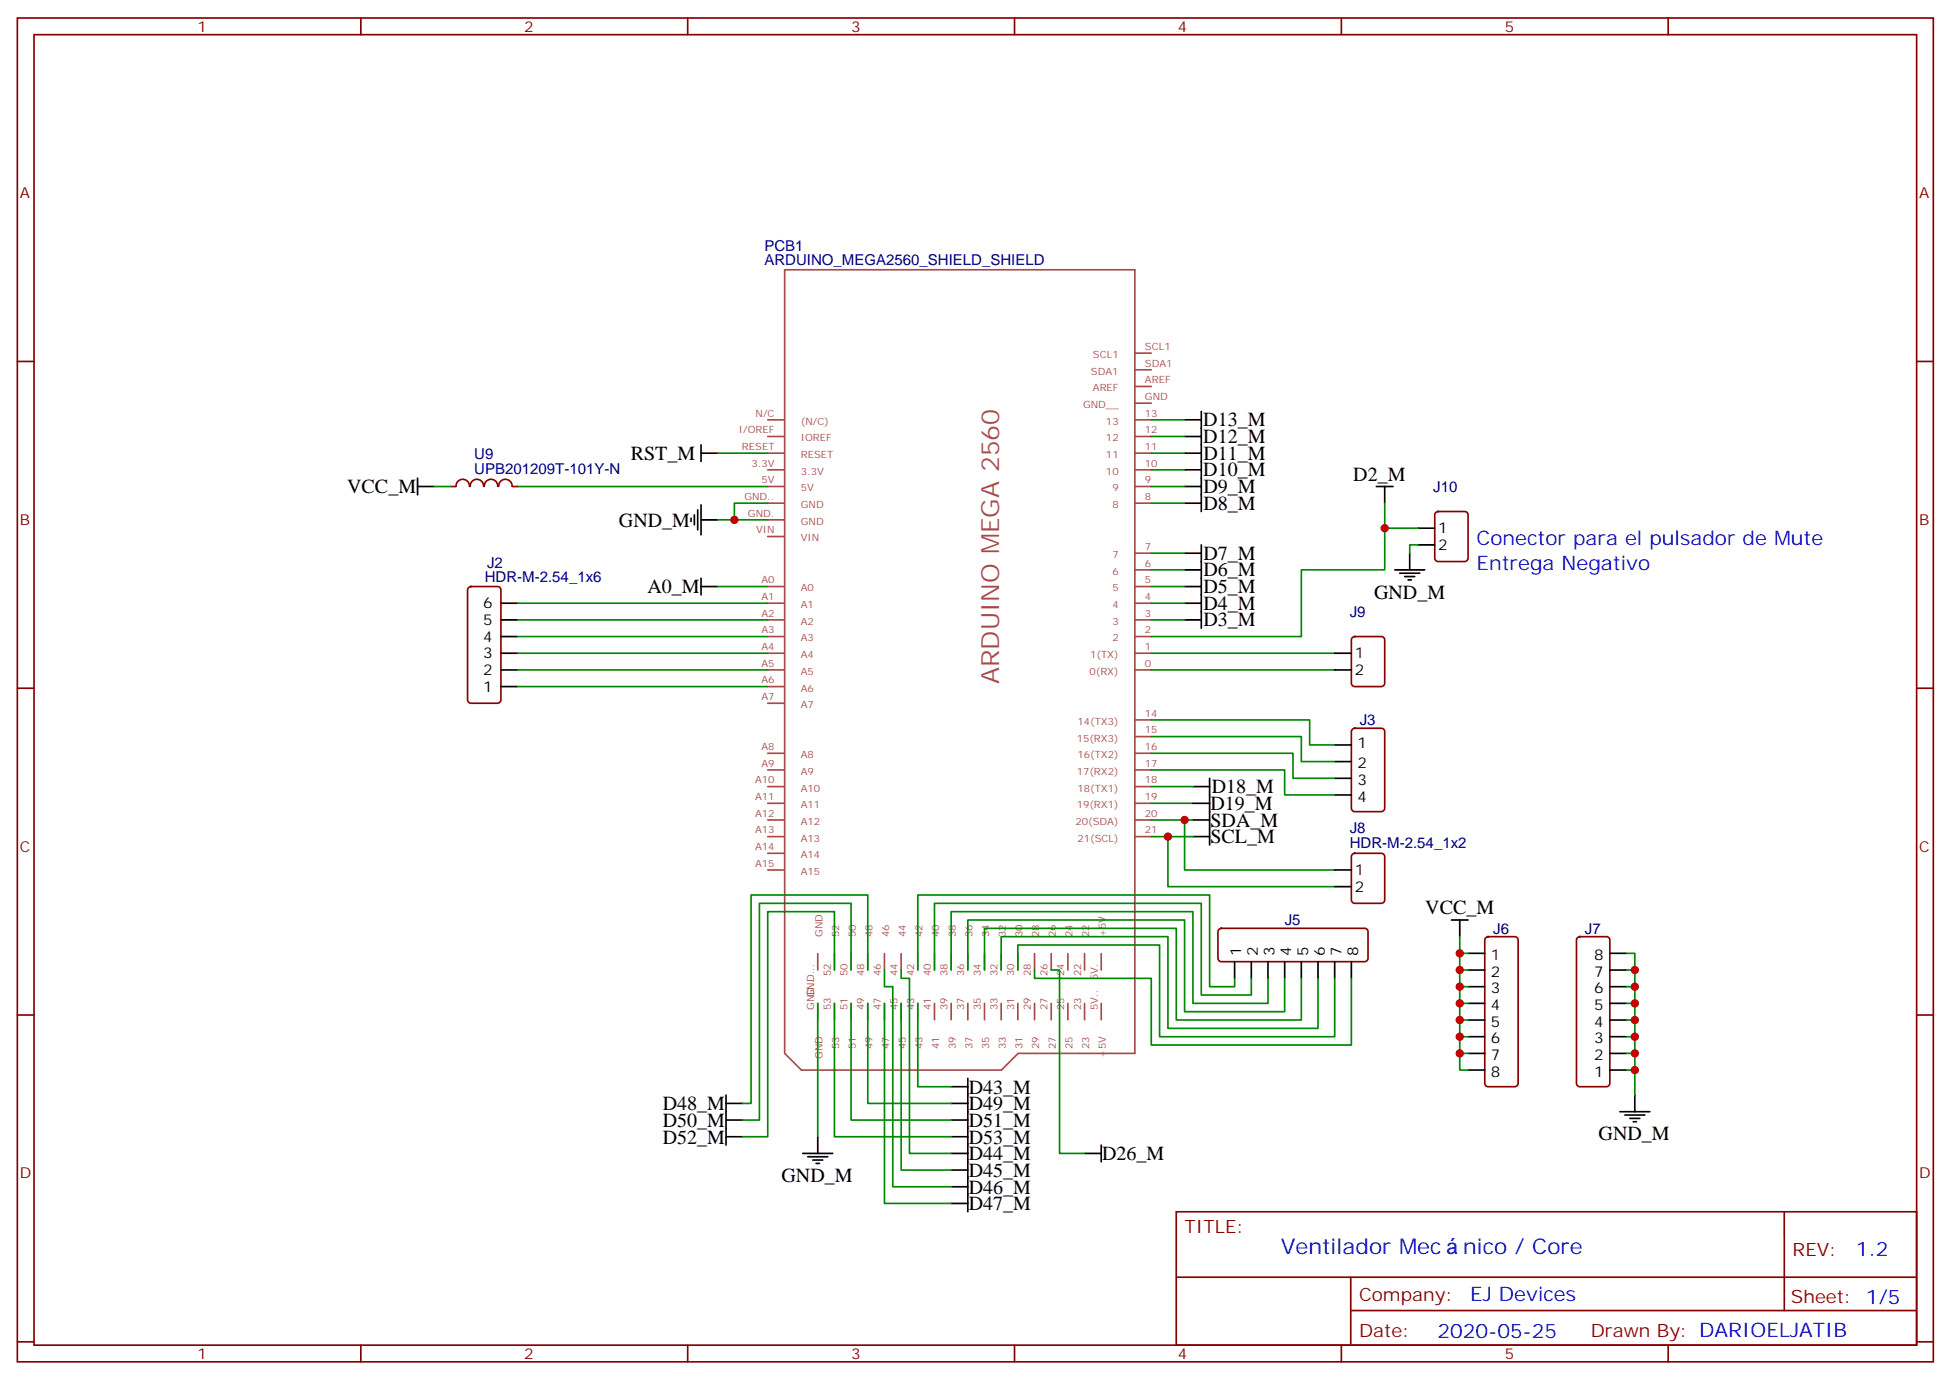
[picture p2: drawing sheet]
<svg xmlns="http://www.w3.org/2000/svg" width="413mm" height="292mm" viewBox="0 0 413 292" stroke-linecap="round" stroke-linejoin="round" font-family="sans-serif">
<g fill="none" stroke="#870000" stroke-width=".35">
<path d="M3.7 3.8h405.3v284.3h-405.3zM7.2 7.3h398.3v277.3h-398.3zM76.3 3.8v3.5M145.5 3.8v3.5M214.6 3.8v3.5M283.8 3.8v3.5M352.9 3.8v3.5M3.7 76.5h3.5M405.5 76.5h3.5M99.3 102.9a1.41 1.41 0 0 0-1.4-1.5 1.41 1.41 0 0 0-1.4 1.5h-1.1M99.5 102.9a1.41 1.41 0 0 1 1.4-1.5 1.41 1.41 0 0 1 1.4 1.5M102.5 102.9a1.41 1.41 0 0 1 1.4-1.5 1.41 1.41 0 0 1 1.4 1.5"/>
<path d="M105.5 102.9a1.41 1.41 0 0 1 1.4-1.5 1.41 1.41 0 0 1 1.4 1.5M108.4 102.9h1.1M303.8 108.4l.4-.2h5.7a.71 .71 0 0 1 .7 .7v9.2a.76 .76 0 0 1-.7 .7h-5.7a.76 .76 0 0 1-.7-.7v-9.2zM99.2 124.3l.4-.2h5.7a.71 .71 0 0 1 .7 .7v23.3a.76 .76 0 0 1-.7 .7h-5.7a.76 .76 0 0 1-.7-.7v-23.3zM286.1 134.9l.5-.2h5.6a.71 .71 0 0 1 .7 .7v9.2a.76 .76 0 0 1-.7 .7h-5.6a.76 .76 0 0 1-.7-.7v-9.2zM3.7 145.6h3.5M286.1 154.3l.5-.2h5.6a.71 .71 0 0 1 .7 .7v16.2a.76 .76 0 0 1-.7 .7h-5.6a.76 .76 0 0 1-.7-.7v-16.2zM405.5 145.6h3.5M257.9 196.6l.5-.2h30.3a.71 .71 0 0 1 .7 .7v5.7a.76 .76 0 0 1-.7 .7h-30.3a.76 .76 0 0 1-.7-.7v-5.7zM286.1 180.8l.5-.2h5.6a.71 .71 0 0 1 .7 .7v9.1a.76 .76 0 0 1-.7 .7h-5.6a.76 .76 0 0 1-.7-.7v-9.1zM314.3 198.4l.5-.2h5.7a.71 .71 0 0 1 .7 .7v30.3a.76 .76 0 0 1-.7 .7h-5.7a.76 .76 0 0 1-.7-.7v-30.3zM333.8 198.4l.4-.2h5.7a.71 .71 0 0 1 .7 .7v30.3a.76 .76 0 0 1-.7 .7h-5.7a.76 .76 0 0 1-.7-.7v-30.3z"/>
<path d="M3.7 214.8h3.5M405.5 214.8h3.5M248.8 256.4h156.7v28.2h-156.7zM377.5 256.4v20.9M248.9 270.2h156.5M285.8 277.3h119.6M285.8 270.2v14.2M3.7 283.9h3.5M76.3 284.6v3.5M145.5 284.6v3.5M214.6 284.6v3.5M283.8 284.6v3.5"/>
<path d="M352.9 284.6v3.5M405.5 283.9h3.5"/>
</g>
<g fill="none" stroke="#a64a4a" stroke-width=".35">
<path d="M166 57.1h74.1v165.8h-24.7l-3.5 3.5h-42.4l-3.5-3.5zM240.1 74.7h3.5M240.1 78.2h3.5M162.4 88.8h3.5M162.4 92.4h3.5M162.4 95.9h3.5M162.4 99.4h3.5M240.1 81.8h3.5M240.1 85.3h3.5M240.1 88.8h3.5M240.1 92.4h3.5M240.1 95.9h3.5"/>
<path d="M240.1 99.4h3.5M162.4 102.9h3.5M162.4 106.5h3.5M162.4 113.5h3.5M162.4 110h3.5M240.1 102.9h3.5M240.1 106.5h3.5M240.1 117.1h3.5M162.4 124.1h3.5M162.4 127.6h3.5M162.4 131.2h3.5M162.4 134.7h3.5"/>
<path d="M162.4 138.2h3.5M240.1 120.6h3.5M240.1 124.1h3.5M240.1 127.6h3.5M240.1 131.2h3.5M240.1 134.7h3.5M240.1 138.2h3.5M162.4 141.7h3.5M162.4 159.4h3.5M162.4 145.3h3.5M162.4 148.8h3.5M240.1 141.7h3.5"/>
<path d="M240.1 152.3h3.5M240.1 155.9h3.5M240.1 159.4h3.5M162.4 162.9h3.5M162.4 166.4h3.5M162.4 170h3.5M162.4 173.5h3.5M162.4 177h3.5M240.1 162.9h3.5M240.1 166.4h3.5M240.1 170h3.5M240.1 173.5h3.5"/>
<path d="M240.1 177h3.5M162.4 184.1h3.5M162.4 180.6h3.5M173 201.8v3.4M173 212.3v3.5M176.5 201.8v3.4M176.5 212.3v3.5M180.1 201.8v3.4M180.1 212.3v3.5M183.6 201.8v3.4M183.6 212.3v3.5M187.1 201.8v3.4"/>
<path d="M187.1 212.3v3.5M190.6 201.8v3.4M190.6 212.3v3.5M194.2 201.8v3.4M194.2 212.3v3.5M197.7 201.8v3.4M197.7 212.3v3.5M201.2 201.8v3.4M201.2 212.3v3.5M204.8 201.8v3.4M204.8 212.3v3.5M208.3 201.8v3.4"/>
<path d="M208.3 212.3v3.5M211.8 201.8v3.4M211.8 212.3v3.5M215.3 201.8v3.4M215.3 212.3v3.5M218.9 201.8v3.4M218.9 212.3v3.5M222.4 201.8v3.4M222.4 212.3v3.5M225.9 201.8v3.4M225.9 212.3v3.5M229.4 201.8v3.4"/>
<path d="M229.4 212.3v3.5M233 201.8v3.4M233 212.3v3.5"/>
</g>
<g fill="none" stroke="#000" stroke-width=".35">
<path d="M148.3 95.9h3.5M148.3 94.1v3.5M250.6 88.8h3.5M250.6 92.4h3.5M250.6 95.9h3.5M250.6 99.4h3.5M254.1 87.1v21.1M88.3 102.9h3.6M88.3 101.2v3.5M146.2 109.6v.7M146.9 108.9v2.2M147.6 107.9v4.2"/>
<path d="M148.3 110h3.5M148.3 106.8v6.4M250.6 117.1h3.5M250.6 102.9h3.5M250.6 106.5h3.5M254.1 115.3v17.6M291.2 102.9h3.5M292.9 102.9v3.6M298.2 117.1v3.5M300 111.8h3.5M300 115.3h3.5M106 131.2h3.5"/>
<path d="M106 127.6h3.5M106 138.2h3.5M106 134.7h3.5M148.3 124.1h3.5M148.3 122.3v3.6M250.6 120.6h3.5M250.6 131.2h3.5M250.6 124.1h3.5M250.6 127.6h3.5M282.4 138.2h3.5M295.1 120.6h6.3M296.1 121.3h4.3"/>
<path d="M297.2 122h2.1M297.9 122.7h.7M106 145.3h3.5M106 141.7h3.5M282.4 141.7h3.5M282.4 157.6h3.5M252.4 166.4h3.5M252.4 177h3.5M252.4 173.5h3.5M252.4 170h3.5M255.9 164.7v14.1M282.4 161.1h3.5"/>
<path d="M282.4 164.7h3.5M282.4 168.2h3.5M282.4 184.1h3.5M282.4 187.6h3.5M307.1 194.7h3.5M308.8 194.7v3.5M261.2 203.5v3.5M264.7 203.5v3.5M268.3 203.5v3.5M271.8 203.5v3.5M275.3 203.5v3.5M278.8 203.5v3.5"/>
<path d="M282.4 203.5v3.5M285.9 203.5v3.5M310.6 201.7h3.5M310.6 205.2h3.5M310.6 208.8h3.5M310.6 212.3h3.5M310.6 215.8h3.5M310.6 219.4h3.5M340.6 201.7h3.5M340.6 205.2h3.5M340.6 208.8h3.5M340.6 212.3h3.5"/>
<path d="M340.6 215.8h3.5M340.6 219.4h3.5M153.6 237h3.5M153.6 231.7v10.6M153.6 233.5h3.5M201.2 237h3.6M201.2 233.5h3.6M201.2 229.9h3.6M204.8 228.2v28.2M310.6 222.9h3.5M310.6 226.4h3.5M340.6 222.9h3.5"/>
<path d="M340.6 226.4h3.5M342.7 235.2h6.3M343.7 235.9h4.3M344.8 236.6h2.1M345.5 237.3h.7M345.9 231.7v3.5M153.6 240.5h3.5M169.8 244.1h6.4M170.9 244.8h4.2M171.9 245.5h2.2M172.6 246.2h.8M173 240.5v3.6"/>
<path d="M201.2 240.5h3.6M201.2 244.1h3.6M201.2 247.6h3.6M201.2 251.1h3.6M201.2 254.6h3.6M229.4 244.1h3.6M233 242.3v3.5"/>
</g>
<g fill="none" stroke="#008700" stroke-width=".35">
<path d="M151.8 95.9h10.6M243.6 99.4h7M243.6 95.9h7M243.6 92.4h7M243.6 88.8h7M91.9 102.9h3.5M109.5 102.9h52.9M151.8 110h10.6M162.4 106.5h-7v3.5M243.6 117.1h7M243.6 106.5h7M243.6 102.9h7"/>
<path d="M292.9 106.5v14.1h-17.6v14.1h-31.7M292.9 111.8h7.1M300 115.3h-1.8v1.8M109.5 127.6h52.9M109.5 131.2h52.9M109.5 134.7h52.9M109.5 138.2h52.9M151.8 124.1h10.6M243.6 124.1h7M243.6 120.6h7M243.6 127.6h7M243.6 131.2h7"/>
<path d="M243.6 138.2h38.8M109.5 141.7h52.9M109.5 145.3h52.9M243.6 152.3h33.5v5.3h5.3M243.6 155.9h31.7v5.2h7.1M243.6 159.4h29.9v5.3h8.9M243.6 141.7h38.8M243.6 162.9h28.2v5.3h10.6M243.6 173.5h8.8M243.6 177h8.8M243.6 170h8.8M243.6 166.4h8.8"/>
<path d="M247.1 177v10.6h35.3M250.6 173.5v10.6h31.8M308.8 198.2v28.2h1.8M173 212.3v28.2M176.5 205.2v-12.3h-14.1v47.6h-5.3M176.5 212.3v28.2h24.7M180.1 205.2v-14.1h-19.4v45.9h-3.6M180.1 212.3v24.7h21.1M183.6 205.2v-15.8h-24.7v44.1h-1.8M183.6 212.3v21.2h17.6M187.1 205.2v3.6h1.8v42.3h12.3M187.1 212.3v42.3h14.1"/>
<path d="M190.6 205.2v1.8h1.8v37.1h8.8M190.6 212.3v35.3h10.6M194.2 212.3v17.6h7M194.2 205.2v-15.8h61.7v19.4h5.3v-1.8M197.7 205.2v-14.1h56.4v19.4h10.6v-3.5M201.2 205.2v-12.3h51.2v19.4h15.9v-5.3M204.8 205.2v-10.5h45.8v19.4h21.2v-7.1M208.3 205.2v-8.8h40.5v19.4h26.5v-8.8M211.8 205.2v-7h35.3v19.4h31.7v-10.6M215.3 205.2v-5.2h30v19.4h37.1v-12.4M218.9 205.2v1.8h24.7v14.1h42.3v-14.1M222.4 205.2h1.8v38.9h5.2"/>
<path d="M308.8 201.7h1.8M308.8 205.2h1.8M308.8 208.8h1.8M308.8 212.3h1.8M308.8 215.8h1.8M308.8 219.4h1.8M344.1 201.7h1.8v30M344.1 205.2h1.8M344.1 208.8h1.8M344.1 212.3h1.8M344.1 215.8h1.8M344.1 219.4h1.8"/>
<path d="M308.8 222.9h1.8M344.1 222.9h1.8M344.1 226.4h1.8"/>
</g>
<g fill="#c00">
<circle cx="292.9" cy="111.8" r=".88"/>
<circle cx="345.9" cy="205.2" r=".88"/>
<circle cx="345.9" cy="212.3" r=".88"/>
<circle cx="345.9" cy="219.4" r=".88"/>
<circle cx="345.9" cy="226.4" r=".88"/>
<circle cx="308.8" cy="222.9" r=".88"/>
<circle cx="308.8" cy="215.8" r=".88"/>
<circle cx="308.8" cy="208.8" r=".88"/>
<circle cx="308.8" cy="201.7" r=".88"/>
<circle cx="250.6" cy="173.5" r=".88"/>
<circle cx="155.4" cy="110" r=".88"/>
<circle cx="247.1" cy="177" r=".88"/>
<circle cx="308.8" cy="205.2" r=".88"/>
<circle cx="308.8" cy="212.3" r=".88"/>
<circle cx="308.8" cy="219.4" r=".88"/>
<circle cx="345.9" cy="222.9" r=".88"/>
<circle cx="345.9" cy="215.8" r=".88"/>
<circle cx="345.9" cy="208.8" r=".88"/>
</g>
<text font-size="5.3" fill="#a54b4b" x="211.4" y="144.8" transform="rotate(-90 211.4 144.8)">ARDUINO MEGA 2560</text>
<g font-size="4.6" fill="#00f">
<text x="270.9" y="265.4">Ventilador Mec</text>
<text x="309.5" y="265.4">nico / Core</text>
</g>
<g font-size="4.2">
<text x="254.6" y="90.2">D13_M</text>
<text x="254.6" y="93.7">D12_M</text>
<text x="133.4" y="97.3">RST_M</text>
<text x="254.6" y="100.8">D10_M</text>
<text x="254.6" y="97.3">D11_M</text>
<text x="286.3" y="101.9">D2_M</text>
<text x="73.5" y="104.4">VCC_M</text>
<text x="254.6" y="104.3">D9_M</text>
<text x="254.6" y="107.9">D8_M</text>
<text x="130.9" y="111.4">GND_M</text>
<text x="254.6" y="118.4">D7_M</text>
<text x="137" y="125.5">A0_M</text>
<text x="254.6" y="122">D6_M</text>
<text x="254.6" y="125.5">D5_M</text>
<text x="254.6" y="129">D4_M</text>
<text x="290.7" y="126.7">GND_M</text>
<text x="254.6" y="132.5">D3_M</text>
<text x="256.3" y="167.8">D18_M</text>
<text x="256.1" y="171.4">D19_M</text>
<text x="256.1" y="178.4">SCL_M</text>
<text x="256.1" y="174.9">SDA_M</text>
<text x="301.5" y="193.5">VCC_M</text>
<text x="204.9" y="231.4">D43_M</text>
<text x="140.2" y="238.4">D50_M</text>
<text x="140.2" y="234.9">D48_M</text>
<text x="204.9" y="238.4">D51_M</text>
<text x="204.9" y="234.9">D49_M</text>
<text x="140.2" y="242">D52_M</text>
<text x="204.9" y="242">D53_M</text>
<text x="204.9" y="245.5">D44_M</text>
<text x="233.2" y="245.5">D26_M</text>
<text x="338.2" y="241.3">GND_M</text>
<text x="165.3" y="250.1">GND_M</text>
<text x="204.9" y="249">D45_M</text>
<text x="204.9" y="252.5">D46_M</text>
<text x="204.9" y="256.1">D47_M</text>
</g>
<g font-size="4.2" fill="#00f">
<text x="312.3" y="115.3">Conector para el pulsador de Mute</text>
<text x="312.3" y="120.6">Entrega Negativo</text>
<text x="392.6" y="265.7">1.2</text>
<text x="311" y="275.2">EJ Devices</text>
<text x="304.1" y="283">2020-05-25</text>
</g>
<g font-size="3.9" fill="#800">
<text x="250.6" y="261">TITLE:</text>
<text x="379.2" y="265.7">REV:</text>
<text x="287.5" y="275.2">Company:</text>
<text x="378.9" y="275.8">Sheet: 1/5</text>
<text x="287.5" y="282.9">Date:</text>
<text x="336.6" y="282.9">Drawn By: DARIOELJATIB</text>
</g>
<g font-size="3.2" fill="#800">
<text x="41.8" y="6.8">1</text>
<text x="110.9" y="6.8">2</text>
<text x="180.1" y="6.8">3</text>
<text x="249.2" y="6.8">4</text>
<text x="318.3" y="6.8">5</text>
<text x="4.2" y="41.9">A</text>
<text x="406" y="41.9">A</text>
<text x="4.2" y="111.1">B</text>
<text x="406" y="111.1">B</text>
<text x="4.2" y="180.2">C</text>
<text x="406" y="180.2">C</text>
<text x="4.2" y="249.3">D</text>
<text x="406" y="249.3">D</text>
<text x="41.8" y="287.6">1</text>
<text x="110.9" y="287.6">2</text>
<text x="180.1" y="287.6">3</text>
<text x="249.2" y="287.6">4</text>
<text x="318.3" y="287.6">5</text>
</g>
<g font-size="3.2" fill="#000080">
<text x="161.7" y="53.1">PCB1</text>
<text x="161.7" y="56">ARDUINO_MEGA2560_SHIELD_SHIELD</text>
<text x="100.3" y="100.4">UPB201209T-101Y-N</text>
<text x="100.3" y="97.2">U9</text>
<text x="303.2" y="104">J10</text>
<text x="102.6" y="123">HDR-M-2.54_1x6</text>
<text x="103" y="120.1">J2</text>
<text x="285.6" y="130.5">J9</text>
<text x="287.7" y="153.5">J3</text>
<text x="285.6" y="179.5">HDR-M-2.54_1x2</text>
<text x="285.6" y="176.3">J8</text>
<text x="271.8" y="195.8">J5</text>
<text x="315.9" y="197.6">J6</text>
<text x="335.3" y="197.6">J7</text>
</g>
<g font-size="3.2">
<text x="304.2" y="112.8">1</text>
<text x="304.2" y="116.3">2</text>
<text x="102.2" y="128.7">6</text>
<text x="102.2" y="135.7">4</text>
<text x="102.2" y="132.2">5</text>
<text x="102.2" y="142.8">2</text>
<text x="102.2" y="139.3">3</text>
<text x="286.6" y="139.3">1</text>
<text x="286.6" y="142.8">2</text>
<text x="102.2" y="146.3">1</text>
<text x="287.2" y="158.3">1</text>
<text x="287.2" y="162.6">2</text>
<text x="287.2" y="166.1">3</text>
<text x="287.2" y="169.6">4</text>
<text x="286.6" y="185.1">1</text>
<text x="286.6" y="188.7">2</text>
<text x="262.6" y="202.2" transform="rotate(-90 262.6 202.2)">1</text>
<text x="266.1" y="202.2" transform="rotate(-90 266.1 202.2)">2</text>
<text x="269.7" y="202.2" transform="rotate(-90 269.7 202.2)">3</text>
<text x="273.2" y="202.2" transform="rotate(-90 273.2 202.2)">4</text>
<text x="276.7" y="202.2" transform="rotate(-90 276.7 202.2)">5</text>
<text x="280.2" y="202.2" transform="rotate(-90 280.2 202.2)">6</text>
<text x="283.8" y="202.2" transform="rotate(-90 283.8 202.2)">7</text>
<text x="287.3" y="202.2" transform="rotate(-90 287.3 202.2)">8</text>
<text x="315.4" y="203.1">1</text>
<text x="337.2" y="203.1">8</text>
<text x="315.4" y="206.7">2</text>
<text x="337.2" y="206.7">7</text>
<text x="315.4" y="210.2">3</text>
<text x="315.4" y="213.7">4</text>
<text x="337.2" y="213.7">5</text>
<text x="337.2" y="210.2">6</text>
<text x="315.4" y="217.2">5</text>
<text x="315.4" y="220.8">6</text>
<text x="337.2" y="220.8">3</text>
<text x="337.2" y="217.2">4</text>
<text x="315.4" y="224.3">7</text>
<text x="315.4" y="227.8">8</text>
<text x="337.2" y="227.8">1</text>
<text x="337.2" y="224.3">2</text>
</g>
<g font-size="2.1" fill="#a54b4b">
<text x="231.2" y="75.8">SCL1</text>
<text x="242.2" y="74">SCL1</text>
<text x="242.2" y="77.6">SDA1</text>
<text x="230.8" y="79.3">SDA1</text>
<text x="231.2" y="82.8">AREF</text>
<text x="242.2" y="81.1">AREF</text>
<text x="159.8" y="88.1">N/C</text>
<text x="169.4" y="89.9">(N/C)</text>
<text x="229.1" y="86.3">GND__</text>
<text x="234" y="89.9">13</text>
<text x="242.2" y="84.6">GND</text>
<text x="242.2" y="88.1">13</text>
<text x="156.3" y="91.7">I/OREF</text>
<text x="157" y="95.2">RESET</text>
<text x="169.4" y="93.4">IOREF</text>
<text x="234" y="93.4">12</text>
<text x="242.2" y="91.7">12</text>
<text x="242.2" y="95.2">11</text>
<text x="159" y="98.7">3.3V</text>
<text x="169.4" y="100.5">3.3V</text>
<text x="169.4" y="96.9">RESET</text>
<text x="234" y="96.9">11</text>
<text x="234" y="100.5">10</text>
<text x="242.2" y="98.7">10</text>
<text x="157.5" y="105.8">GND..</text>
<text x="161.1" y="102.2">5V</text>
<text x="169.4" y="107.5">GND</text>
<text x="169.4" y="104">5V</text>
<text x="235.3" y="104">9</text>
<text x="235.3" y="107.5">8</text>
<text x="242.2" y="102.2">9</text>
<text x="242.2" y="105.8">8</text>
<text x="158.2" y="109.3">GND.</text>
<text x="159.9" y="112.8">VIN</text>
<text x="169.4" y="111">GND</text>
<text x="169.4" y="114.6">VIN</text>
<text x="235.3" y="118.1">7</text>
<text x="242.2" y="116.4">7</text>
<text x="242.2" y="119.9">6</text>
<text x="161.1" y="123.4">A0</text>
<text x="169.4" y="125.1">A0</text>
<text x="235.3" y="121.6">6</text>
<text x="235.3" y="125.1">5</text>
<text x="242.2" y="123.4">5</text>
<text x="161.1" y="130.5">A2</text>
<text x="161.1" y="126.9">A1</text>
<text x="169.4" y="128.7">A1</text>
<text x="235.3" y="128.7">4</text>
<text x="242.2" y="126.9">4</text>
<text x="242.2" y="130.5">3</text>
<text x="161.1" y="137.5">A4</text>
<text x="161.1" y="134">A3</text>
<text x="169.4" y="135.7">A3</text>
<text x="169.4" y="132.2">A2</text>
<text x="235.3" y="132.2">3</text>
<text x="235.3" y="135.7">2</text>
<text x="242.2" y="134">2</text>
<text x="242.2" y="137.5">1</text>
<text x="161.1" y="141.1">A5</text>
<text x="169.4" y="142.8">A5</text>
<text x="169.4" y="139.3">A4</text>
<text x="230.5" y="142.8">0(RX)</text>
<text x="230.6" y="139.3">1(TX)</text>
<text x="242.2" y="141.1">0</text>
<text x="161.1" y="144.6">A6</text>
<text x="161.1" y="148.1">A7</text>
<text x="169.4" y="146.3">A6</text>
<text x="169.4" y="149.8">A7</text>
<text x="228" y="153.4">14(TX3)</text>
<text x="242.2" y="151.6">14</text>
<text x="242.2" y="155.2">15</text>
<text x="161.1" y="158.7">A8</text>
<text x="169.4" y="160.4">A8</text>
<text x="227.8" y="156.9">15(RX3)</text>
<text x="228" y="160.4">16(TX2)</text>
<text x="242.2" y="158.7">16</text>
<text x="159.7" y="165.7">A10</text>
<text x="161.1" y="162.2">A9</text>
<text x="169.4" y="167.5">A10</text>
<text x="169.4" y="164">A9</text>
<text x="227.8" y="164">17(RX2)</text>
<text x="228" y="167.5">18(TX1)</text>
<text x="242.2" y="162.2">17</text>
<text x="242.2" y="165.7">18</text>
<text x="159.7" y="172.8">A12</text>
<text x="159.7" y="169.3">A11</text>
<text x="169.4" y="171">A11</text>
<text x="227.8" y="171">19(RX1)</text>
<text x="242.2" y="169.3">19</text>
<text x="242.2" y="172.8">20</text>
<text x="159.7" y="179.9">A14</text>
<text x="159.7" y="176.3">A13</text>
<text x="169.4" y="178.1">A13</text>
<text x="169.4" y="174.5">A12</text>
<text x="227.5" y="174.5">20(SDA)</text>
<text x="228" y="178.1">21(SCL)</text>
<text x="242.2" y="176.3">21</text>
<text x="159.7" y="183.4">A15</text>
<text x="169.4" y="185.1">A15</text>
<text x="169.4" y="181.6">A14</text>
<text x="174" y="198.3" transform="rotate(-90 174 198.3)">GND</text>
<text x="177.5" y="198.3" transform="rotate(-90 177.5 198.3)">52</text>
<text x="181" y="198.3" transform="rotate(-90 181 198.3)">50</text>
<text x="184.6" y="198.3" transform="rotate(-90 184.6 198.3)">48</text>
<text x="188.1" y="198.3" transform="rotate(-90 188.1 198.3)">46</text>
<text x="191.6" y="198.3" transform="rotate(-90 191.6 198.3)">44</text>
<text x="195.2" y="198.3" transform="rotate(-90 195.2 198.3)">42</text>
<text x="198.7" y="198.3" transform="rotate(-90 198.7 198.3)">40</text>
<text x="202.2" y="198.3" transform="rotate(-90 202.2 198.3)">38</text>
<text x="205.7" y="198.3" transform="rotate(-90 205.7 198.3)">36</text>
<text x="209.3" y="198.3" transform="rotate(-90 209.3 198.3)">34</text>
<text x="212.8" y="198.3" transform="rotate(-90 212.8 198.3)">32</text>
<text x="216.3" y="198.3" transform="rotate(-90 216.3 198.3)">30</text>
<text x="219.9" y="198.3" transform="rotate(-90 219.9 198.3)">28</text>
<text x="223.4" y="198.3" transform="rotate(-90 223.4 198.3)">26</text>
<text x="226.9" y="198.3" transform="rotate(-90 226.9 198.3)">24</text>
<text x="230.4" y="198.3" transform="rotate(-90 230.4 198.3)">22</text>
<text x="234" y="198.3" transform="rotate(-90 234 198.3)">+5V</text>
<text x="175.8" y="206.5" transform="rotate(-90 175.8 206.5)">52</text>
<text x="179.3" y="206.5" transform="rotate(-90 179.3 206.5)">50</text>
<text x="182.8" y="206.5" transform="rotate(-90 182.8 206.5)">48</text>
<text x="186.4" y="206.5" transform="rotate(-90 186.4 206.5)">46</text>
<text x="189.9" y="206.5" transform="rotate(-90 189.9 206.5)">44</text>
<text x="193.4" y="206.5" transform="rotate(-90 193.4 206.5)">42</text>
<text x="196.9" y="206.5" transform="rotate(-90 196.9 206.5)">40</text>
<text x="200.5" y="206.5" transform="rotate(-90 200.5 206.5)">38</text>
<text x="204" y="206.5" transform="rotate(-90 204 206.5)">36</text>
<text x="207.5" y="206.5" transform="rotate(-90 207.5 206.5)">34</text>
<text x="211.1" y="206.5" transform="rotate(-90 211.1 206.5)">32</text>
<text x="214.6" y="206.5" transform="rotate(-90 214.6 206.5)">30</text>
<text x="218.1" y="206.5" transform="rotate(-90 218.1 206.5)">28</text>
<text x="221.6" y="206.5" transform="rotate(-90 221.6 206.5)">26</text>
<text x="225.2" y="206.5" transform="rotate(-90 225.2 206.5)">24</text>
<text x="228.7" y="206.5" transform="rotate(-90 228.7 206.5)">22</text>
<text x="232.2" y="207.4" transform="rotate(-90 232.2 207.4)">5V.</text>
<text x="172.3" y="213.7" transform="rotate(-90 172.3 213.7)">GND...</text>
<text x="172.3" y="211" transform="rotate(-90 172.3 211)">GND...</text>
<text x="175.8" y="213.7" transform="rotate(-90 175.8 213.7)">53</text>
<text x="179.3" y="213.7" transform="rotate(-90 179.3 213.7)">51</text>
<text x="182.8" y="213.7" transform="rotate(-90 182.8 213.7)">49</text>
<text x="186.4" y="213.7" transform="rotate(-90 186.4 213.7)">47</text>
<text x="189.9" y="213.7" transform="rotate(-90 189.9 213.7)">45</text>
<text x="193.4" y="213.7" transform="rotate(-90 193.4 213.7)">43</text>
<text x="196.9" y="213.7" transform="rotate(-90 196.9 213.7)">41</text>
<text x="200.5" y="213.7" transform="rotate(-90 200.5 213.7)">39</text>
<text x="204" y="213.7" transform="rotate(-90 204 213.7)">37</text>
<text x="207.5" y="213.7" transform="rotate(-90 207.5 213.7)">35</text>
<text x="211.1" y="213.7" transform="rotate(-90 211.1 213.7)">33</text>
<text x="214.6" y="213.7" transform="rotate(-90 214.6 213.7)">31</text>
<text x="218.1" y="213.7" transform="rotate(-90 218.1 213.7)">29</text>
<text x="221.6" y="213.7" transform="rotate(-90 221.6 213.7)">27</text>
<text x="225.2" y="213.7" transform="rotate(-90 225.2 213.7)">25</text>
<text x="228.7" y="213.7" transform="rotate(-90 228.7 213.7)">23</text>
<text x="232.2" y="213.7" transform="rotate(-90 232.2 213.7)">5V..</text>
<text x="177.5" y="221.9" transform="rotate(-90 177.5 221.9)">53</text>
<text x="181" y="221.9" transform="rotate(-90 181 221.9)">51</text>
<text x="184.6" y="221.9" transform="rotate(-90 184.6 221.9)">49</text>
<text x="188.1" y="221.9" transform="rotate(-90 188.1 221.9)">47</text>
<text x="191.6" y="221.9" transform="rotate(-90 191.6 221.9)">45</text>
<text x="195.2" y="221.9" transform="rotate(-90 195.2 221.9)">43</text>
<text x="198.7" y="221.9" transform="rotate(-90 198.7 221.9)">41</text>
<text x="202.2" y="221.9" transform="rotate(-90 202.2 221.9)">39</text>
<text x="205.7" y="221.9" transform="rotate(-90 205.7 221.9)">37</text>
<text x="209.3" y="221.9" transform="rotate(-90 209.3 221.9)">35</text>
<text x="212.8" y="221.9" transform="rotate(-90 212.8 221.9)">33</text>
<text x="216.3" y="221.9" transform="rotate(-90 216.3 221.9)">31</text>
<text x="219.9" y="221.9" transform="rotate(-90 219.9 221.9)">29</text>
<text x="223.4" y="221.9" transform="rotate(-90 223.4 221.9)">27</text>
<text x="226.9" y="221.9" transform="rotate(-90 226.9 221.9)">25</text>
<text x="230.4" y="221.9" transform="rotate(-90 230.4 221.9)">23</text>
<text x="174" y="224.1" transform="rotate(-90 174 224.1)">GND</text>
<text x="234" y="223.8" transform="rotate(-90 234 223.8)">+5V</text>
</g>
</svg>
